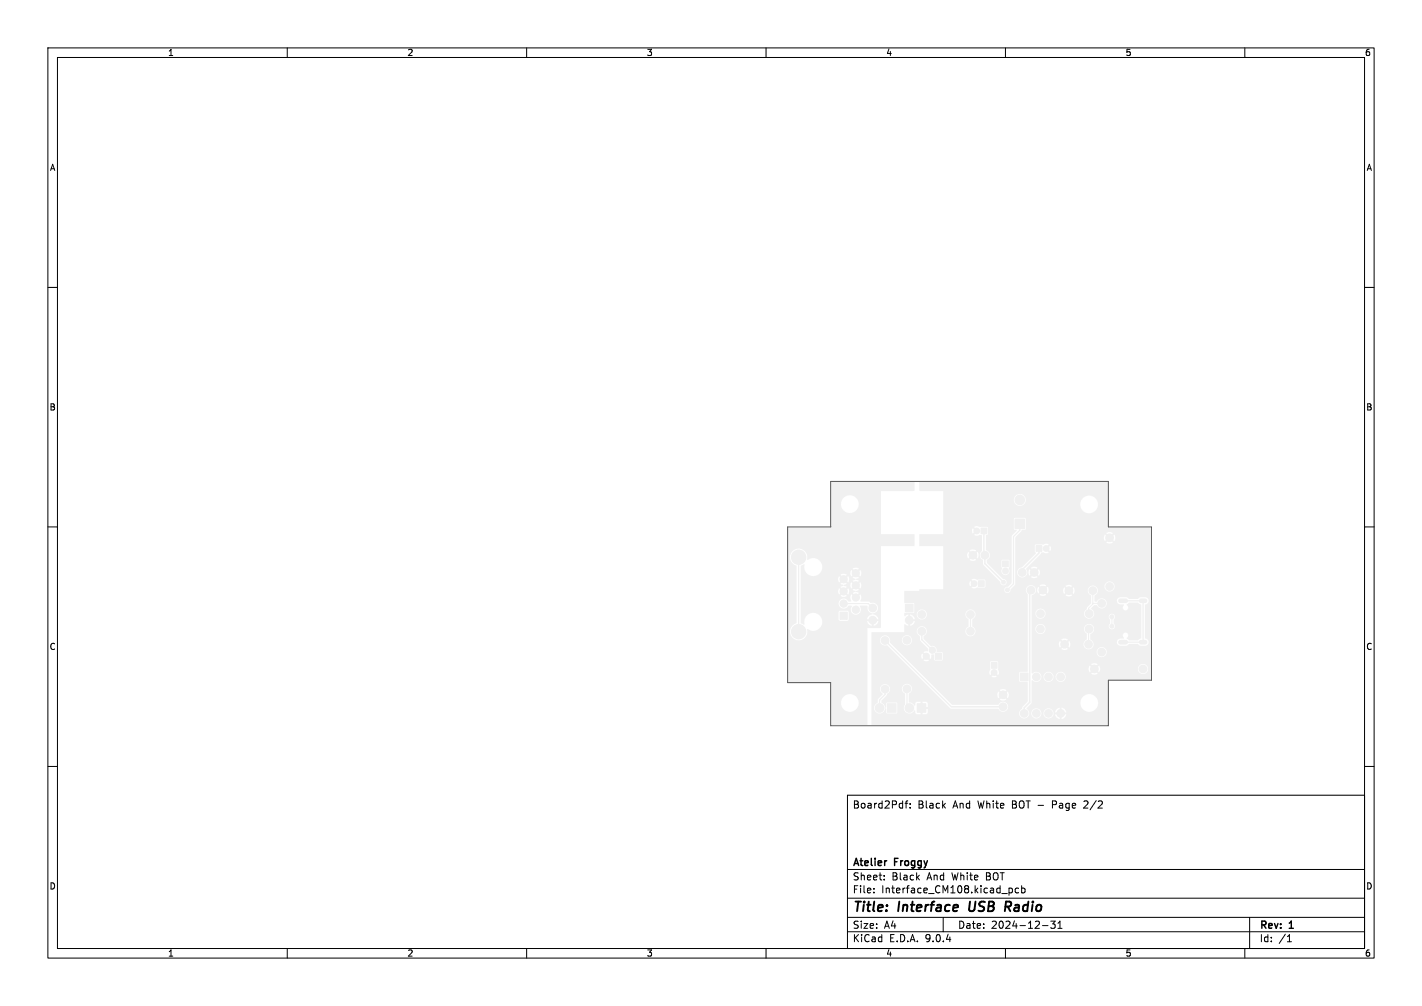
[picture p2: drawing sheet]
<svg xmlns="http://www.w3.org/2000/svg" width="297mm" height="210mm" viewBox="0 0 297 210" stroke-linecap="round" stroke-linejoin="round" font-family="sans-serif">
<g fill="#f0f0f0" stroke="#f0f0f0" stroke-width=".21">
<path d="M175.5 127.8h1.5v1.5h-1.5z"/>
<path d="M216.4 113.9h1.2v1.2h-1.2z"/>
<path d="M207 138.3h1.2v1.2h-1.2z"/>
<path d="M204.4 121.2h1.2v1.2h-1.2z"/>
<path d="M185.4 146.9h1.8v1.8h-1.8z"/>
<path d="M191.6 146.9h1.8v1.8h-1.8z"/>
<path d="M204.9 110.2h1.2v1.2h-1.2z"/>
<path d="M213.1 140.5h1.6v1.6h-1.6z"/>
<path d="M189.1 126.1h1.6v1.6h-1.6z"/>
<path d="M209.4 117.1h1.2v1.2h-1.2z"/>
<path d="M212 108.4h2v2h-2z"/>
<path d="M195.4 136.4h1.3v1.3h-1.3z"/>
<circle cx="231.8" cy="112.3" r=".8"/>
<circle cx="231.8" cy="122.4" r=".8"/>
<circle cx="178.7" cy="127.3" r=".75"/>
<circle cx="176.2" cy="126" r=".75"/>
<circle cx="178.7" cy="124.7" r=".75"/>
<circle cx="176.2" cy="123.5" r=".75"/>
<circle cx="178.7" cy="122.2" r=".75"/>
<circle cx="176.2" cy="120.9" r=".75"/>
<circle cx="178.7" cy="119.7" r=".75"/>
<circle cx="166.8" cy="131.9" r="1.5"/>
<circle cx="166.8" cy="116.3" r="1.5"/>
<circle cx="228.6" cy="139.6" r=".8"/>
<circle cx="238.7" cy="139.6" r=".8"/>
<circle cx="218.5" cy="114.5" r=".6"/>
<circle cx="207.6" cy="140.4" r=".6"/>
<circle cx="228.3" cy="123.3" r=".8"/>
<circle cx="223.3" cy="123.3" r=".8"/>
<circle cx="213.5" cy="119.5" r=".8"/>
<circle cx="216" cy="119.5" r=".8"/>
<circle cx="230.1" cy="136.1" r=".8"/>
<circle cx="230.1" cy="126" r=".8"/>
<circle cx="203.5" cy="121.8" r=".6"/>
<circle cx="192.5" cy="128.3" r=".8"/>
<circle cx="202.7" cy="128.3" r=".8"/>
<circle cx="192.5" cy="131.8" r=".8"/>
<circle cx="202.7" cy="131.8" r=".8"/>
<circle cx="183.7" cy="147.8" r=".9"/>
<circle cx="189.9" cy="147.8" r=".9"/>
<circle cx="189.4" cy="143.8" r=".8"/>
<circle cx="189.4" cy="133.6" r=".8"/>
<circle cx="204" cy="110.8" r=".6"/>
<circle cx="216.5" cy="141.3" r=".8"/>
<circle cx="219" cy="141.3" r=".8"/>
<circle cx="221.5" cy="141.3" r=".8"/>
<circle cx="221.5" cy="148.9" r=".8"/>
<circle cx="219" cy="148.9" r=".8"/>
<circle cx="216.5" cy="148.9" r=".8"/>
<circle cx="213.9" cy="148.9" r=".8"/>
<circle cx="184.9" cy="133.7" r=".8"/>
<circle cx="184.9" cy="143.9" r=".8"/>
<circle cx="217.3" cy="131.3" r=".8"/>
<circle cx="227.5" cy="131.3" r=".8"/>
<circle cx="227.4" cy="134.5" r=".8"/>
<circle cx="222.4" cy="134.5" r=".8"/>
<circle cx="209.5" cy="147.5" r=".8"/>
<circle cx="209.5" cy="145" r=".8"/>
<circle cx="189.9" cy="129.5" r=".8"/>
<circle cx="182.3" cy="129.5" r=".8"/>
<circle cx="182.3" cy="126.9" r=".8"/>
<circle cx="205.7" cy="115.9" r=".8"/>
<circle cx="203.2" cy="115.9" r=".8"/>
<circle cx="217.3" cy="128.1" r=".8"/>
<circle cx="227.5" cy="128.1" r=".8"/>
<circle cx="210" cy="119.2" r=".6"/>
<circle cx="215.3" cy="123.2" r=".8"/>
<circle cx="217.8" cy="123.2" r=".8"/>
<circle cx="213" cy="104.4" r="1"/>
<circle cx="194.7" cy="135.7" r=".65"/>
<circle cx="193.5" cy="137" r=".65"/>
<circle cx="210.2" cy="130.2" r=".4"/>
<circle cx="209.6" cy="121.5" r=".4"/>
<circle cx="210.4" cy="123.2" r=".4"/>
<circle cx="232.2" cy="130.7" r=".4"/>
<circle cx="232.2" cy="128.8" r=".4"/>
<circle cx="181.2" cy="110.5" r=".4"/>
<circle cx="177.3" cy="141.5" r=".4"/>
<circle cx="181.4" cy="116.1" r=".4"/>
<circle cx="177.1" cy="110.5" r=".4"/>
</g>
<path d="M234 125.4h1.1M234 134.1h1.1M238.4 125.4h.8M238.4 134.1h.8" fill="none" stroke="#f0f0f0" stroke-width="1"/>
<path d="M205.5 110.8v4.9l.2 .2v1.8l3.9 3.8M217 114.5v1l-3.5 3.5v.5M184.9 133.7l13.8 13.8h10.8M215.3 123.2l-.2 .3v23.1l-1.2 1.2v1.1" fill="none" stroke="#f0f0f0" stroke-width=".3"/>
<path d="M166.8 116.3v15.6M213 109.4v1.3l-1.3 1.3v9.9l-1.3 1.3M176.2 126h5.2l.9 .9M192.5 131.2v2.3l2.2 2.2M202.7 128.3v3.5M234.6 125.4h4.2v8.7h-4.2M184.9 143.9v1.1l-1.2 1.1v1.7M189.4 143.8v3.5l.5 .5M190 143.8l-.1 .1" fill="none" stroke="#f0f0f0" stroke-width=".25"/>
<path d="M227.3 132.4h.1M227.3 131.3l.1 3.2M228.3 126h1.8M228.3 123.3v2.8l-.9 .9v1.1M232.2 128.8v1.9" fill="none" stroke="#f0f0f0" stroke-width=".21"/>
<g fill="#f0f0f0">
<path d="M192.1 100.5h39.3l.1 4.7h-2.2v-.3a1.85 1.85 0 0 0-1.5-1.4 1.85 1.85 0 0 0-1.9 .9h-11.6l-.1-.3a1.26 1.26 0 0 0-1.9-.7 1.26 1.26 0 0 0 .1 2.1 1.26 1.26 0 0 0 1.9-1.1h11.6l-.1 .1a1.85 1.85 0 0 0 1.3 2.6 1.85 1.85 0 0 0 2.2-1.9h2.2v3.1h-17.2l-.3-.2-2.2 .1v2.3l.6 .3-1.1 1.2v7.2h-.4l-.2-.6 .2-.3v-1.2l-.2-.2h-1.5v1.4l.1 .3a.9 .9 0 0 0 .1 1.2 .9 .9 0 0 0 1.2 0l.3-.6h.4v2.3h-1.1a.72 .72 0 0 0-.7-.6l-3.4-3.4v-.5a1.17 1.17 0 0 0 .7-1.2 1.17 1.17 0 0 0-.9-1v-3l.4-.3v-1.4l-.2-.1-1.4 .1-.9-.2-.4 .1 .6 .5-.3 .3-.5-.5-.2 .7 .2 .4 .5-.5 .3 .2-.6 .6 .2 .1h.6l.5-.2 .4 .1v3.3l-.4 .5-.1 .4h-.2l-.2-.7-.6 .6-.3-.3 .6-.6-.4-.2h-.4l-.6 .2 .6 .6-.3 .3-.6-.6a1.18 1.18 0 0 0 0 1.4l.6-.6 .3 .3-.6 .6 .6 .2h.4l.4-.2-.6-.6 .3-.3 .6 .6 .2-.7h.2a1.14 1.14 0 0 0 .7 1l.1 1 3.3 3.3h-2.9l-.2-.2-1.5 .1a1.05 1.05 0 0 0-1.2-.1l.5 .5-.2 .3-.6-.5-.1 .2v.3l.1 .6 .6-.5 .2 .2-.5 .6a1.08 1.08 0 0 0 1.2-.1h1.6l.1-1.4h2.9l.2 .2a.68 .68 0 0 0 .6 .8 .68 .68 0 0 0 .7-.7h1.1v.3l-.8 .7a.68 .68 0 0 0-.7 .6 .68 .68 0 0 0 .7 .7 .68 .68 0 0 0 .6-.8l1-1.1v-9.7l1.3-1.6h.7l.1-.1 .1-2.2h17.2v1.7h8.9l.1 .1v2.2h-7.5l-.3-.7-.6 .6-.2-.3 .5-.6-.5-.2-.8 .2 .5 .6-.2 .3-.6-.6a1.18 1.18 0 0 0 0 1.4l.6-.6 .2 .3-.5 .6 .8 .2 .5-.2-.5-.6 .2-.3 .6 .6 .3-.7h7.5v2.2h-21l-.2-.6-.5 .6-.3-.3 .6-.5a1.08 1.08 0 0 0-1.3 0h-1.6v1.4l.1 .4-2.8 2.9a1.07 1.07 0 0 0-1 1.4 1.07 1.07 0 0 0 1.6 .6 1.07 1.07 0 0 0 .2-1.7l3-3 .2-.3 .3-.1a1.05 1.05 0 0 0 1.3 0l-.6-.5 .3-.3 .5 .6 .2-.6h21v5h-23.3l-.2-.7-.6 .6-.3-.3 .6-.6-.6-.2-.8 .2 .6 .6-.3 .3-.6-.6-.2 .5 .2 .9 .6-.6 .3 .3-.6 .6 .6 .2 .8-.2-.6-.6 .3-.3 .6 .6 .2-.7h23.3v2.9h-7.7v-.2a1.06 1.06 0 0 0-1.7-.6 1.06 1.06 0 0 0 .2 1.8 1.06 1.06 0 0 0 1.5-1h7.7v3.1h-.6l-.2-.6-.5-.2h-1.1l-.5 .3h-1.8l-.6-.3h-1.2a.75 .75 0 0 0-.7 .5 .75 .75 0 0 0 .2 .8h-2.3l-.1-.2a1.11 1.11 0 0 0-1-.9 1.11 1.11 0 0 0-1.1 .7h-.4v-1.3a1.06 1.06 0 0 0 .3-1.8 1.06 1.06 0 0 0-1.7 .8h-2.7l-.3-.7-.6 .6-.2-.3 .5-.6-.5-.2-.8 .2 .5 .6-.2 .3-.6-.6-.2 .6h-3.1l-.2-.7-.6 .6-.3-.3 .6-.6-.6-.2-.8 .2 .6 .6-.3 .3-.6-.6-.2 .7 .2 .7 .6-.6 .3 .3-.6 .6 .6 .2 .8-.2-.6-.6 .3-.3 .6 .6 .2-.7h3.1l.2 .8 .6-.6 .2 .3-.5 .6 .5 .2 .8-.2-.5-.6 .2-.3 .6 .6 .3-.7h2.7a1.39 1.39 0 0 0 .7 1.1v1.5l-.8 .9-.1 .4-.5 .5-.1 .4h-8v-.2a1.06 1.06 0 0 0-1.7-.6 1.06 1.06 0 0 0 .2 1.8 1.06 1.06 0 0 0 1.5-1h8v.2a1.08 1.08 0 0 0 1.8 .5 1.08 1.08 0 0 0-.3-1.8l.6-.7h.6a1.07 1.07 0 0 0 1.2 .7 1.07 1.07 0 0 0 .9-1h2.3l1.3 .3a.61 .61 0 0 0-.2 .9 .61 .61 0 0 0 .9 0 .82 .82 0 0 0-.2-1l.5-.4h1.8l.7 .4 .1 2.6h-5.5a.67 .67 0 0 0-1-.6 .67 .67 0 0 0 0 1.2v.7l-.2 .2a.65 .65 0 0 0 .2 1h-3.4v-.2a1.06 1.06 0 0 0-1.1-.8 1.06 1.06 0 0 0-1 1h-8l-.1-.2a1.06 1.06 0 0 0-1.6-.6 1.06 1.06 0 0 0 .1 1.8 1.06 1.06 0 0 0 1.6-1h8l.2 .6 .4 .4v1.1l-.5 .5-.2 .6h-2.7l-.3-.7-.6 .6-.2-.3 .5-.6-.5-.2-.8 .2 .5 .6-.2 .3-.6-.6-.3 .7 .3 .7 .6-.6 .2 .3-.5 .6 .5 .2 .8-.2-.5-.6 .2-.3 .6 .6 .3-.7h2.7v.2a1.08 1.08 0 0 0 1.8 .5 1.08 1.08 0 0 0-.4-1.8l.1-1.1a1.04 1.04 0 0 0 .7-1h3.5a.68 .68 0 0 0 .8-.3 .68 .68 0 0 0-.2-.9v-.7l.3-.6h5.5l-.1 4.5-.7 .4h-1.8l-.5-.5a.58 .58 0 0 0 .3-.9 .58 .58 0 0 0-.9-.1 .58 .58 0 0 0 0 .9l-.1 .2h-.8a.75 .75 0 0 0-.5 .8 .75 .75 0 0 0 .7 .7h1.2l.6-.4h1.8l.5 .4h1.1a.78 .78 0 0 0 .7-.8 .78 .78 0 0 0-.7-.7l-.1-7 .5-.3 .3-.5h.6v10.6h-9.3a1.06 1.06 0 0 0-1.6-.9 1.06 1.06 0 0 0-.1 1.8 1.06 1.06 0 0 0 1.6-.7l.1-.2h9.3v3.6h-.7a1.06 1.06 0 0 0-1.1-1.1 1.06 1.06 0 0 0-1 1.1h-7.9l-.2-.7-.6 .5-.3-.2 .6-.6-.6-.2-.8 .2 .6 .6-.3 .2-.6-.5a1.18 1.18 0 0 0 0 1.3l.6-.5 .3 .2-.6 .6 .8 .3 .6-.3-.6-.6 .3-.2 .6 .5 .2-.6h7.9a1.06 1.06 0 0 0 1 1 1.06 1.06 0 0 0 1.1-1h.7v1.6h-17.9v-.2a1.06 1.06 0 0 0-1.2-.9 1.06 1.06 0 0 0-.9 1.1h-.5v-.2a1.06 1.06 0 0 0-1.1-.9 1.06 1.06 0 0 0-1 1.1h-.4v-.2a1.13 1.13 0 0 0-2-.5v-16.3a1.06 1.06 0 0 0 .9-1.3 1.06 1.06 0 0 0-1.4-.7 1.06 1.06 0 0 0-.6 1.5l.3 .3v4.2h-11a1.06 1.06 0 0 0-1-1.1 1.06 1.06 0 0 0-1.1 1.1h-8v-.2a1.06 1.06 0 0 0-1.7-.7 1.06 1.06 0 0 0 .2 1.8 1.06 1.06 0 0 0 1.5-.9h8l.2 .6 .5 .4v1.4a1.08 1.08 0 0 0-.6 1.6 1.08 1.08 0 0 0 1.6 .3 1.08 1.08 0 0 0 0-1.7l-.2-.2v-1.5a1.04 1.04 0 0 0 .6-.9h11v8h-17.8l-.2-.2h-1.1a1.03 1.03 0 0 0-1.2-1.3l-1.5-1.4v-.5a1.07 1.07 0 0 0 .7-1.5 1.07 1.07 0 0 0-1.6-.5 1.07 1.07 0 0 0-.2 1.6l.3 .3 .1 .9h-1.7a1.06 1.06 0 0 0-1.5-1 1.06 1.06 0 0 0-.2 1.8 1.06 1.06 0 0 0 1.7-.6v-.2h1.7l1.6 1.7v.5l-.9 .2 .5 .5-.3 .3-.5-.5a1.05 1.05 0 0 0 0 1.2l.5-.5 .3 .3-.5 .5 .4 .1h.6l.2-.1-.6-.5 .3-.3 .5 .5 .2-.9 .5-.1 .1 .1 .1 1.1 1.5 .1 .2-.2v-1.4h17.8v3.8l-.2 .1h-1.4l-.2 .2h-4.3l-.2-.7v-1.6l-1.4-.1-.2 .2 .1 1.5-.3 .5 .1 .6 .1 .2 .5-.6 .3 .3-.5 .5 .5 .2 .6-.2-.6-.5 .3-.3 .6 .6 .1-.6h4.3v1.9l1.7 .1 .1 2.6h-4l-.2-.7-.6 .6-.3-.2 .6-.6-.6-.3-.8 .3 .6 .6-.3 .2-.6-.6-.2 .5 .1 .7 .1 .2 .6-.6 .3 .3-.6 .6 .6 .2 .8-.2-.6-.6 .3-.3 .6 .6 .2-.7h4v1.4l-1.1 1.1h-3l-.1-.2a1.1 1.1 0 0 0-.9-.8 1.1 1.1 0 0 0-1.1 .6h-9.7l-12.9-12.9a1.06 1.06 0 0 0-.7-1.6 1.06 1.06 0 0 0-1.3 1 1.06 1.06 0 0 0 1.2 1.1h.2l12.2 12.2h-3.7l-.3-.4h-.8v.9h-.4v-.9h-.8l-.3 .2-.1 .6-.2-.1a1.35 1.35 0 0 0-1.1-.6v-1.7a1.09 1.09 0 0 0 .5-1.7 1.09 1.09 0 0 0-1.7 0 1.09 1.09 0 0 0 .5 1.7v2h-1.7l-.2-.3h-1.9l-.2 .2v.9h-.2a1.22 1.22 0 0 0-.8-1v-.5l1.1-1v-.3a1.07 1.07 0 0 0 .5-1.7 1.07 1.07 0 0 0-1.7 0 1.07 1.07 0 0 0 .4 1.6l-1 1.2-.1 .6a1.21 1.21 0 0 0-.3 2.1 1.21 1.21 0 0 0 2-.9l.1 .2v.7l.2 .2h1.9l.2-.2v-1.8h1.7a1.29 1.29 0 0 0 .7 2.1 1.46 1.46 0 0 0 1.2-.7l.2 .6 .2 .2h.9v-.9h.4v.9l.9-.1 .2-.3v-.7h-.9v-.4h.9v-.7h3.7l1.1 1 9.9 .1a1.07 1.07 0 0 0 1.2 .6 1.07 1.07 0 0 0 .9-1.1h3l-.1 .3a1.1 1.1 0 0 0-.5 1.6 1.1 1.1 0 0 0 1.6 .3 1.17 1.17 0 0 0-.2-1.8l1.1-1.2 .1-4.7a1.11 1.11 0 0 0 1.2 .3 1.11 1.11 0 0 0 .7-1h.4l.1 .2a1.06 1.06 0 0 0 1.1 .8 1.06 1.06 0 0 0 .9-1h.5v.2a1.06 1.06 0 0 0 1.1 .8 1.06 1.06 0 0 0 1-1h17.9l-.1 .7h-8.9v4.6h-2.1l-.1-.2a1.85 1.85 0 0 0-3-1.1 1.85 1.85 0 0 0 .5 3.1 1.85 1.85 0 0 0 2.6-1.8h2.1v2.1h-8.8l-.3-.6-.7-.4v.9h-.4v-.9a1.19 1.19 0 0 0-1 1h.9l-.1 .2h-1.1v-.2a1.06 1.06 0 0 0-1.1-.8 1.06 1.06 0 0 0-1 1h-.4v-.2a1.06 1.06 0 0 0-1.7-.6 1.06 1.06 0 0 0 .2 1.8 1.06 1.06 0 0 0 1.5-1h.4l.1 .2a1.06 1.06 0 0 0 1.1 .9 1.06 1.06 0 0 0 .9-1.1h1.1l.1 .2h-.9l.3 .6 .6 .4h.1v-.8h.4v.8a1.19 1.19 0 0 0 1-1h-.8v-.4h9.6v2.7l-49.4 .1-.1-19.5h6.9v-1.6l.8 .2v-.8h.4v.8a1.19 1.19 0 0 0 1-.9h-.9v-.4h.9l-.2-.5-.5-.4-.3-.1v.8h-.4v-.8l-.8 .3v-.6h1.8l.3-.3-.1-1.8-2-.1v-2.4h3.1l.1-.4h4.9v-9h-4.9l-.1-.1 .1-2.4h4.9v-9h-4.9z"/>
<path d="M173.6 100.5l17.4 .1-.1 1.9h-6.9v2.6h-4.6a1.85 1.85 0 0 0-2.9-1.4 1.85 1.85 0 0 0 0 3.1 1.85 1.85 0 0 0 2.9-1.4v-.3h4.6v6.4h6.9l.1 2.4-7 .1v4.3h-12.3a1.98 1.98 0 0 0-3.1-1.4 1.85 1.85 0 0 0-1.3-2.3 1.85 1.85 0 0 0-2.3 1.3 1.85 1.85 0 0 0 1.4 2.3v11.8a1.85 1.85 0 0 0-1.3 2.3 1.85 1.85 0 0 0 2.2 1.3 1.85 1.85 0 0 0 1.3-2.3 1.92 1.92 0 0 0 3-.8 1.92 1.92 0 0 0-1.8-2.6 1.92 1.92 0 0 0-1.8 2.5l-.8-.4v-11.8l.7-.4 .1 .1a1.89 1.89 0 0 0 1.6 2.4 1.89 1.89 0 0 0 2.1-2h12.3v11l-.5-.1a1.41 1.41 0 0 0-1.2-1v-.1a1.15 1.15 0 0 0 1-1.5 1.15 1.15 0 0 0-1.5-.8l-.4-.2h-1.6l-.1-.2a1.13 1.13 0 0 0 0-1.3l-.5 .5-.3-.3 .5-.5-.6-.4 .6-.3-.5-.5 .3-.3 .5 .6 .2-.7-.2-.7-.5 .6-.3-.3 .5-.5-.6-.3 .6-.4-.5-.5 .3-.3 .5 .5a1.13 1.13 0 0 0 0-1.3l-.5 .5-.3-.3 .5-.5-.8-.2-.5 .2 .5 .5-.3 .3-.5-.5-.2 .7 .2 .6 .5-.5 .3 .3-.5 .5 .6 .3h-1.3l-.3-.6-.5 .5-.2-.3 .5-.5-.4-.2h-.4l-.6 .2 .6 .5-.3 .3-.5-.5a1.13 1.13 0 0 0 0 1.3l.5-.5 .3 .3-.6 .5 .7 .3-.7 .3 .6 .5-.3 .3-.6-.4-.1 .6 .1 .6 .6-.5 .3 .3-.6 .5 .6 .2 .8-.2-.5-.5 .2-.3 .5 .5a1.13 1.13 0 0 0 0-1.3l-.5 .5-.2-.3 .5-.5-.7-.3 .7-.3-.5-.5 .2-.3 .5 .5 .3-.7h1.3l-.6 .4 .5 .5-.3 .3-.5-.6-.2 .7 .2 .7 .5-.6 .3 .3-.5 .5 .6 .3-.6 .4 .5 .5-.3 .3-.5-.5a1.68 1.68 0 0 0 0 1.5h-.6a1.09 1.09 0 0 0-1.6-.5 1.09 1.09 0 0 0 0 1.8 1.09 1.09 0 0 0 1.6-.5h.6l.1 .2a1.09 1.09 0 0 0-.1 1.2h-.5l-.3-.3h-1.7l-.1 .3v1.7l.2 .1 1.7-.1 .2-.2v-1.5l.6 .1a1.09 1.09 0 0 0 1.5 .2 1.09 1.09 0 0 0 .2-1.6l1.5-.1 .1 .2a1.21 1.21 0 0 0 1.1 1.5l-.1 .1a1.27 1.27 0 0 0-1.1 1.1h.8v.4h-.8l.1 .2 .4 .5 .5 .2v-.8h.4v.8a1.19 1.19 0 0 0 1-.9h-.9v-.4h1.4l-.1 1.8h-2.7v15.5h-1.8l-.1-.2a1.85 1.85 0 0 0-3-1.1 1.85 1.85 0 0 0 .5 3.1 1.85 1.85 0 0 0 2.6-1.8h1.8l-.1 4.9h-7.5l-.1-9h-8.8l-.2-.1v-32.3l.2-.1h8.8z"/>
</g>
<g fill="none" stroke="#000" stroke-width=".21">
<path d="M10 10h277v190h-277zM12 12h273v186h-273zM60 10v2M110 10v2M160 10v2M210 10v2M260 10v2M10 60h2M285 60h2M10 110h2M285 110h2M10 160h2"/>
<path d="M177 166h108v32h-108zM189 167.7h.6M189.6 167.2l-.4 .2v1.3M190.1 168.6v.1M190.1 167.8v.1M227.2 167.8l-.9 .9h.9M285 160h2M60 198v2M110 198v2M160 198v2M177 194.5h108M177 191.5h108"/>
<path d="M177 187.5h108M177 181.5h108M182.5 186.3v.1M182.5 185.5v.1M184.7 183.6v.1M184.7 182.8v.1M197 191.5v3M210 198v2M210.7 185.4v1.5M210.7 185.5l.5-.1 .3 .3-.2 .6h-.6M212.7 185.5l-.4-.1-.3 .3 .2 .6h.5M213.4 185.5l.4-.1 .3 .3-.1 .6h-.6"/>
<path d="M213.4 184.9v1.5M217.7 193.2h1.2M219.5 192.3h.9l-.5 .6 .4 .1v.7l-.2 .1-.6-.1M221 193.8h.8M221 192.7l.4-.4v1.5M260 198v2M261 191.5v6.5M268.9 196.6h.8M269 195.5l.3-.4v1.5"/>
</g>
<path d="M202.6 188.2l-.2 1.6 .3 .4M210.1 188.2h.8M210.5 189.3l.5 .9M211 189.2l-1 .1" fill="none" stroke="#000" stroke-width=".4"/>
<path d="M173.5 100.5h58v9.5h9v32h-9v9.5h-58v-9h-9v-32.5h9z" fill="none" stroke="#575757" stroke-width=".21"/>
<g font-size="2.8">
<text x="178" y="190.9">Title:</text>
<text x="187.7" y="190.9">Interface</text>
<text x="203.2" y="190.9">USB</text>
<text x="211.5" y="190.9">Radio</text>
</g>
<g font-size="2.1">
<text x="178" y="169">Board2Pdf:</text>
<text x="191.7" y="169">Black</text>
<text x="199.1" y="169">And</text>
<text x="204.4" y="169">White</text>
<text x="211.6" y="169">BOT -</text>
<text x="220.3" y="169">Page</text>
<text x="227.1" y="169">2/2</text>
<text x="178" y="184">Sheet:</text>
<text x="178" y="181.2">Atelier</text>
<text x="186.2" y="184">Black</text>
<text x="186.9" y="181.2">Froggy</text>
<text x="193.7" y="184">And</text>
<text x="199" y="184">White</text>
<text x="206.2" y="184">BOT</text>
<text x="178" y="186.7">File:</text>
<text x="184.1" y="186.7">Interface_CM108.kicad_pcb</text>
<text x="178" y="196.9">KiCad</text>
<text x="178" y="194.1">Size:</text>
<text x="184.7" y="194.1">A4</text>
<text x="185.7" y="196.9">E.D.A.</text>
<text x="193.3" y="196.9">9.0.4</text>
<text x="200" y="194.1">Date:</text>
<text x="207" y="194.1">2024-12-31</text>
<text x="263" y="194.3">Rev:</text>
<text x="263" y="196.9">Id:</text>
<text x="267.1" y="196.9">/1</text>
<text x="269.4" y="194.3">1</text>
</g>
<g font-size="1.8">
<text x="35" y="11.9">1</text>
<text x="85" y="11.9">2</text>
<text x="135" y="11.9">3</text>
<text x="185" y="11.9">4</text>
<text x="235" y="11.9">5</text>
<text x="285" y="11.9">6</text>
<text x="10.3" y="35.9">A</text>
<text x="285.4" y="35.9">A</text>
<text x="10.3" y="85.9">B</text>
<text x="285.3" y="85.9">B</text>
<text x="10.3" y="135.9">C</text>
<text x="285.3" y="135.9">C</text>
<text x="10.3" y="185.9">D</text>
<text x="285.3" y="185.9">D</text>
<text x="35" y="199.9">1</text>
<text x="85" y="199.9">2</text>
<text x="135" y="199.9">3</text>
<text x="185" y="199.9">4</text>
<text x="235" y="199.9">5</text>
<text x="285" y="199.9">6</text>
</g>
</svg>
